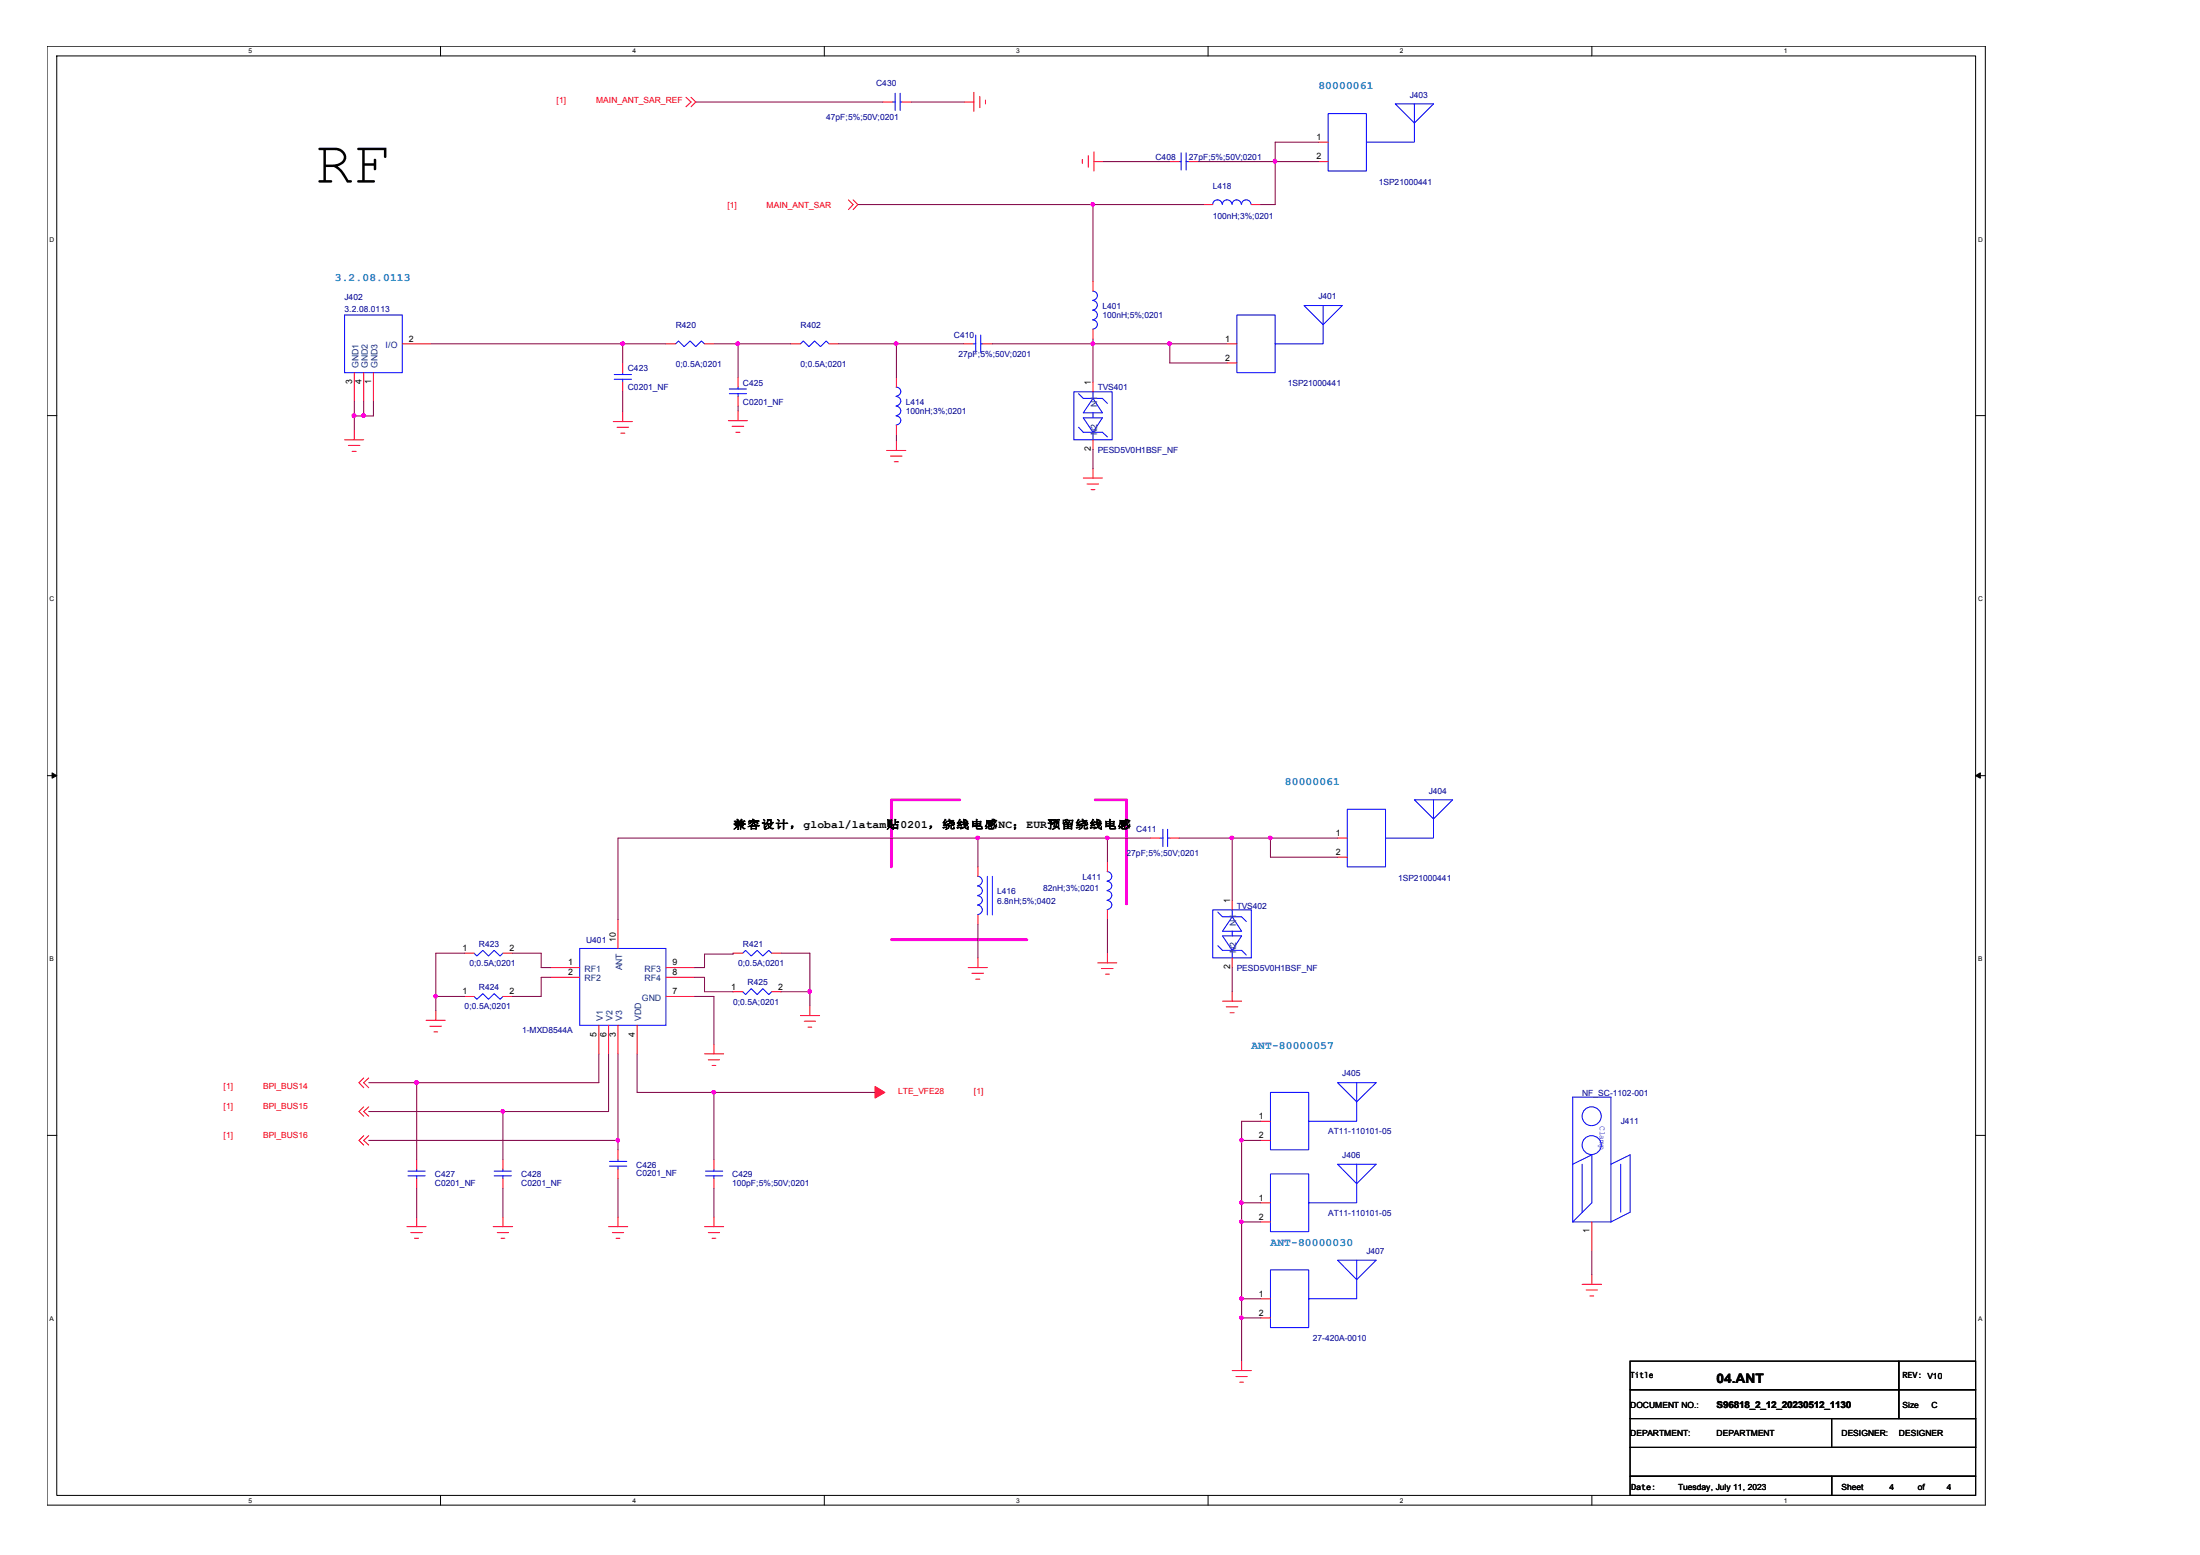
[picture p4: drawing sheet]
<svg xmlns="http://www.w3.org/2000/svg" width="297mm" height="210mm" viewBox="0 0 297 210" stroke-linecap="round" stroke-linejoin="round" font-family="sans-serif">
<path d="M6.3 6.2h261.8v197h-261.7zM7.7 7.5h259v194.4h-259z" fill="none" stroke="#000" stroke-width=".14"/>
<g fill="#fff">
<path d="M33.6 6.4h.5v1h-.5z"/>
<path d="M33.6 202h.5v1h-.5z"/>
</g>
<path d="M59.5 6.2v1.3M59.5 201.9v1.3" fill="none" stroke="#000" stroke-width=".14"/>
<g fill="#fff">
<path d="M85.4 6.4h.5v1h-.5z"/>
<path d="M85.4 202h.5v1h-.5z"/>
</g>
<path d="M111.3 6.2v1.3M111.3 201.9v1.3" fill="none" stroke="#000" stroke-width=".14"/>
<g fill="#fff">
<path d="M137.2 6.4h.5v1h-.5z"/>
<path d="M137.2 202h.5v1h-.5z"/>
</g>
<path d="M163.1 6.2v1.3M163.1 201.9v1.3" fill="none" stroke="#000" stroke-width=".14"/>
<g fill="#fff">
<path d="M189 6.4h.5v1h-.5z"/>
<path d="M189 202h.5v1h-.5z"/>
</g>
<path d="M214.9 6.2v1.3M214.9 201.9v1.3" fill="none" stroke="#000" stroke-width=".14"/>
<g fill="#fff">
<path d="M240.8 6.4h.5v1h-.5z"/>
<path d="M240.8 202h.5v1h-.5z"/>
<path d="M6.7 31.8h.6v1h-.6z"/>
<path d="M267.1 31.8h.6v1h-.6z"/>
<path d="M6.7 80.4h.6v1h-.6z"/>
<path d="M267.1 80.4h.6v1h-.6z"/>
</g>
<path d="M6.3 56.1h1.4M266.7 56.1h1.4" fill="none" stroke="#000" stroke-width=".14"/>
<g fill="#fff">
<path d="M6.7 129h.6v1h-.6z"/>
<path d="M267.1 129h.6v1h-.6z"/>
</g>
<path d="M6.3 104.7h1.4M266.7 104.7h1.4" fill="none" stroke="#000" stroke-width=".14"/>
<path d="M7 104.3l.7 .4-.7 .3zM266.7 104.7l.7-.4v.7z" fill="#000" stroke="#000" stroke-width=".14"/>
<g fill="#fff">
<path d="M6.7 177.5h.5v1h-.5z"/>
<path d="M267.1 177.5h.5v1h-.5z"/>
</g>
<path d="M6.3 153.3h1.4M266.7 153.3h1.4M220.1 183.7h36.3v3.9h-36.3zM220.1 187.6h36.3v3.9h-36.3zM220.1 199.3h27.2v2.6h-27.2zM220.1 195.4h46.6v3.9h-46.6zM220.1 191.5h46.6v3.9h-46.6zM247.3 199.3h19.4v2.6h-19.4zM247.3 191.5h19.4v3.9h-19.4zM256.4 183.7h10.3v3.9h-10.3zM256.4 187.6h10.3v3.9h-10.3z" fill="none" stroke="#000" stroke-width=".14"/>
<path d="M120.4 108h31.7v18.8h-31.7z" fill="none" stroke="#f0f" stroke-width=".38" stroke-dasharray="18.3 18.3"/>
<g fill="none" stroke="#f00" stroke-width=".14">
<path d="M92.6 13.1l.7 .7-.7 .6M93.3 13.1l.6 .7-.6 .6M119.2 13.8h1.3M121.8 13.8h1.3M130.2 13.8h1.3M131.5 12.5v2.5M132.3 13v1.5M133.1 13.5v.5M178 19.2h1.3M114.6 27l.6 .6-.6 .7M115.2 27l.6 .6-.6 .7M146.1 21.5v.6"/>
<path d="M146.9 21v1.6M147.6 38v1.3M147.7 20.5v2.6M147.7 21.8h1.3M157.9 21.8h1.3M160.5 21.8h1.3M162.5 27.6h1.2M169 27.6h1.2M178 21.8h1.3M46.5 59.4h2.6M47.8 58.1v1.3M47.8 50.3v3.9"/>
<path d="M49.1 50.3v3.9M50.4 50.3v3.9M54.3 46.4h3.9M82.8 56.9h2.6M83.3 57.7h1.6M83.8 58.5h.6M84.1 55.6v1.3M84.1 49v1.3M84.1 51.6v1.3M89.9 46.4h1.3M95.1 46.4h1.3M98.3 56.8h2.6"/>
<path d="M98.8 57.5h1.6M99.4 58.3h.5M99.7 55.5v1.3M99.7 50.9v1.4M99.7 53.5v1.3M106.8 46.4h1.3M111.9 46.4h1.3M121 59.5v1.3M121 50.9v1.4M121 57.4v1.3M130.1 46.4h1.3M132.7 46.4h1.3"/>
<path d="M147.6 44.5v1.3M147.6 51.6v1.3M147.6 59.4v1.3M165.7 46.4h1.3M165.7 49h1.3M47 60.1h1.6M47.5 60.9h.6M119.7 60.8h2.6M120.2 61.6h1.6M120.7 62.3h.6M146.3 64.5h2.5M146.8 65.3h1.5"/>
<path d="M147.3 66.1h.5M147.6 63.3v1.2M132 117v1.3M149.5 116.3v1.4M155.3 113.1h1.3M157.9 113.1h1.3M180.6 113.1h1.3M180.6 115.7h1.3M57.5 137.7h2.6M58 138.5h1.6M58.6 139.3h.5M58.8 136.5v1.2"/>
<path d="M62.7 134.5h1.3M62.7 128.7h1.3M67.9 134.5h1.3M67.9 128.7h1.3M74.4 130.6h3.9M74.4 131.9h3.9M80.9 138.4v3.9M82.2 138.4v3.9M83.4 138.4v3.9M83.4 124.1v3.9M86 138.4v3.9M89.9 134.5h3.9"/>
<path d="M89.9 131.9h3.9M89.9 130.6h3.9M99 133.9h1.3M99 128.7h1.3M104.2 133.9h1.3M104.2 128.7h1.3M108.1 137.1h2.6M108.6 137.9h1.5M109.1 138.7h.5M109.3 135.8v1.3M130.7 130.6h2.6M131.2 131.4h1.6"/>
<path d="M131.7 132.2h.6M132 129.3v1.3M132 123.5v1.3M148.2 130h2.6M148.7 130.7h1.6M149.3 131.5h.5M149.5 128.7v1.3M149.5 122.8v1.3M165.1 135.1h2.5M165.6 135.9h1.5M166.1 136.7h.5M166.4 133.9v1.2"/>
<path d="M166.4 121.6v1.2M166.4 129.3v1.3M49.1 145.5l-.6 .6 .6 .7M49.1 149.4l-.6 .6 .6 .7M49.1 153.3l-.6 .6 .6 .7M49.8 145.5l-.7 .6 .7 .7M49.8 149.4l-.7 .6 .7 .7M49.8 153.3l-.7 .6 .7 .7M56.3 156.5v1.3M56.3 159.1v1.3M67.9 156.5v1.3M67.9 159.1v1.3"/>
<path d="M83.4 155.2v1.3M83.4 157.8v1.3M95.1 142.3h2.6M95.6 143.1h1.6M96.1 143.8h.5M96.4 141v1.3M96.4 156.5v1.3M96.4 159.1v1.3M170.2 151.4h1.3M170.2 153.9h1.3M54.9 165.6h2.6M55.5 166.4h1.5"/>
<path d="M56 167.1h.5M56.3 164.3v1.3M66.6 165.6h2.6M67.1 166.4h1.6M67.6 167.1h.6M67.9 164.3v1.3M82.2 165.6h2.6M82.7 166.4h1.5M83.2 167.1h.5M83.4 164.3v1.3M95.1 165.6h2.6M95.6 166.4h1.6"/>
<path d="M96.1 167.1h.5M96.4 164.3v1.3M170.2 162.4h1.3M170.2 164.9h1.3M170.2 175.3h1.3M170.2 177.9h1.3M213.6 173.4h2.6M214.2 174.1h1.5M214.7 174.9h.5M214.9 172.1v1.3M214.9 164.9v3.9M166.4 185h2.6"/>
<path d="M166.9 185.8h1.5M167.4 186.6h.5M167.6 183.7v1.3"/>
</g>
<path d="M118.2 146.7l1.3 .8-1.3 .7z" fill-rule="evenodd" fill="#f00" stroke="#f00" stroke-width=".14"/>
<g fill="none" stroke="#00f" stroke-width=".14">
<path d="M120.5 13.8h.4M120.9 12.6v2.3M121.5 12.6v2.3M121.5 13.8h.3M179.3 19.2h.1M188.4 14h5.1l-2.5 2.6zM191 14v5.2h-6.5v-3.9h-5.2v7.8h5.2v-3.9M147.5 39.3a.61 .61 0 0 1 .7 .6 .61 .61 0 0 1-.7 .6M159.2 21.8h.3M159.5 20.6v2.4M160.1 20.6v2.4M160.1 21.8h.4"/>
<path d="M165 27.6a.64 .64 0 0 0-.6-.6 .64 .64 0 0 0-.7 .6M166.3 27.6a.64 .64 0 0 0-.6-.6 .64 .64 0 0 0-.6 .6M167.6 27.6a.61 .61 0 0 0-.6-.6 .61 .61 0 0 0-.6 .6M168.9 27.6a.64 .64 0 0 0-.6-.6 .64 .64 0 0 0-.7 .6M46.5 42.5h7.8v7.8h-7.8zM82.9 51.2h2.4M82.9 50.6h2.4M84.1 50.3v.3M84.1 51.2v.4M91.2 46.4l.4-.4 .8 .8 .8-.8 .7 .8 .8-.8 .4 .4M98.5 53.1h2.3M98.5 52.5h2.3"/>
<path d="M99.7 52.3v.2M99.7 53.1v.4M108.1 46.4l.4-.4 .7 .8 .8-.8 .8 .8 .7-.8 .4 .4M121 52.3a.61 .61 0 0 1 .6 .6 .61 .61 0 0 1-.6 .6M121 53.5a.64 .64 0 0 1 .6 .7 .64 .64 0 0 1-.6 .6M121 54.8a.64 .64 0 0 1 .6 .7 .64 .64 0 0 1-.6 .6M121 56.1a.61 .61 0 0 1 .6 .7 .61 .61 0 0 1-.6 .6M131.4 46.4h.3M131.7 45.2v2.4M132.4 45.2v2.4M132.4 46.4h.3M145 52.9h5.2v6.5h-5.2z"/>
<path d="M145.6 57.7l.7 .6h2.5l.7 .7M145.6 53.1l.7 .7h2.5l.7 .7M146.3 56.4h2.5l-1.2 1.9zM147.5 40.6a.64 .64 0 0 1 .7 .6 .64 .64 0 0 1-.7 .6M147.5 41.9a.64 .64 0 0 1 .7 .6 .64 .64 0 0 1-.7 .7M147.5 43.2a.61 .61 0 0 1 .7 .6 .61 .61 0 0 1-.7 .6M147.6 58.3v1.1M147.6 55.7v.7M147.6 52.9v.9l1.2 1.9h-2.5l1.3-1.9M167 46.4h.1M176.1 41.2h5.1l-2.6 2.6zM178.6 41.2v5.2h-6.4v-3.9h-5.2v7.8h5.2v-3.9"/>
<path d="M132 118.3a.64 .64 0 0 1 .6 .6 .64 .64 0 0 1-.6 .7M132 119.6a.64 .64 0 0 1 .6 .6 .64 .64 0 0 1-.6 .7M133.3 118.3v5.2M134 118.3v5.2M149.5 117.7a.63 .63 0 0 1 .6 .6 .63 .63 0 0 1-.6 .6M149.5 119a.61 .61 0 0 1 .6 .6 .61 .61 0 0 1-.6 .6M156.6 113.1h.4M157 111.9v2.4M157.6 113.1h.3M157.6 111.9v2.4M181.9 113.1h.1M191 108h5.1l-2.6 2.5z"/>
<path d="M193.5 108v5.1h-6.4v-3.9h-5.2v7.8h5.2v-3.9M64 134.5l.4 .4 .8-.8 .8 .8 .7-.8 .8 .8 .4-.4M64 128.7l.4 .3 .8-.7 .8 .7 .7-.7 .8 .7 .4-.3M78.3 128h11.6v10.4h-11.6zM100.3 133.9l.4 .4 .7-.9 .8 .9 .8-.9 .8 .9 .4-.4M100.3 128.7l.4-.4 .7 .7 .8-.7 .8 .7 .8-.7 .4 .4M132 120.9a.61 .61 0 0 1 .6 .6 .61 .61 0 0 1-.6 .6M132 122.2a.64 .64 0 0 1 .6 .6 .64 .64 0 0 1-.6 .7M149.5 120.2a.64 .64 0 0 1 .6 .7 .64 .64 0 0 1-.6 .6M149.5 121.6a.61 .61 0 0 1 .6 .6 .61 .61 0 0 1-.6 .6M163.7 122.8h5.3v6.5h-5.3zM164.4 127.6l.7 .7h2.5l.7 .6"/>
<path d="M164.4 123.1l.7 .7h2.5l.7 .6M165.1 126.3h2.5l-1.2 2zM166.4 128.3v1M166.4 125.7v.6M166.4 122.8v1l1.2 1.9h-2.5l1.3-1.9M55.1 158.7h2.3M55.1 158.1h2.3M56.3 157.8v.3M56.3 158.7v.4M66.7 158.7h2.3M66.7 158.1h2.3M67.9 157.8v.3"/>
<path d="M67.9 158.7v.4M82.3 157.4h2.3M82.3 156.8h2.3M83.4 156.5v.3M83.4 157.4v.4M95.2 158.7h2.4M95.2 158.1h2.4M96.4 157.8v.3M96.4 158.7v.4M171.5 151.4h.1M180.6 146.1h5.2l-2.6 2.6zM180.6 157.2h5.2l-2.6 2.6z"/>
<path d="M183.2 146.1v5.3h-6.5v-3.9h-5.2v7.7h5.2v-3.8M183.2 157.2v5.2h-6.5v-3.9h-5.2v7.8h5.2v-3.9M212.3 157.2l2.6-1.3v6.5l-2.6 2.5M213.6 157.2v6.4M217.5 157.2l2.6-1.3v7.7l-2.6 1.3M218.8 157.2v6.4M171.5 162.4h.1M171.5 175.3h.1M180.6 170.1h5.2l-2.6 2.6zM183.2 170.1v5.2h-6.5v-3.9h-5.2v7.8h5.2v-3.9M212.3 164.9v-16.8h5.2v16.8M212.3 164.9h5.2"/>
<circle cx="214.9" cy="150.7" r="1.28"/>
<circle cx="214.9" cy="154.6" r="1.28"/>
</g>
<g fill="none" stroke="#800040" stroke-width=".14">
<path d="M93.9 13.8h25.3M123.1 13.8h7.1M178 19.2h-5.8v2.6M115.8 27.6h31.8M147.6 27.6v10.4M147.6 27.6h14.9M149 21.8h8.9M161.8 21.8h10.4M172.2 21.8h5.8M172.2 21.8v5.8h-2M47.8 56.1h1.3M47.8 54.2v1.9"/>
<path d="M47.8 56.1v2M49.1 54.2v1.9M50.4 54.2v1.9h-1.3M58.2 46.4h25.9M84.1 46.4h5.8M84.1 52.9v2.7M84.1 46.4v2.6M96.4 46.4h3.3M99.7 54.8v.7M99.7 46.4v4.5M99.7 46.4h7.1M113.2 46.4h7.8"/>
<path d="M121 58.7v.8M121 46.4v4.5M121 46.4h9.1M134 46.4h13.6M147.6 45.8v.6M147.6 46.4v5.2M147.6 46.4h10.3M157.9 46.4h7.8M157.9 46.4v2.6h7.8M147.6 60.7v2.6M132 113.1h17.5M132 113.1v3.9"/>
<path d="M132 113.1h-48.6v11M149.5 113.1v3.2M149.5 113.1h5.8M159.2 113.1h7.2M166.4 113.1v8.5M166.4 113.1h5.1M180.6 113.1h-9.1v2.6h9.1M58.8 134.5h3.9M58.8 134.5v2M62.7 128.7h-3.9v5.8M69.2 128.7h3.9v1.9h1.3M74.4 131.9h-1.3v2.6h-3.9"/>
<path d="M93.8 134.5h2.6v6.5M93.8 131.9h1.3v2h3.9M99 128.7v.1h-3.9v1.8h-1.3M105.5 133.9h3.8M105.5 128.7h3.8v5.2M109.3 133.9v1.9M132 124.8v4.5M149.5 124.1v4.6M166.4 130.6v3.3M49.8 146.1h6.5M49.8 150h18.1M49.8 153.9h33.6"/>
<path d="M56.3 146.1v10.4M67.9 150v6.5M80.9 142.3v3.8h-24.6M82.2 142.3v7.7h-14.3M83.4 142.3v11.6M83.4 153.9v1.3M83.4 159.1v5.2M86 142.3v5.2h10.4M96.4 147.5v9M96.4 147.5h21.8M167.6 153.9h2.6M167.6 153.9v8.5"/>
<path d="M170.2 151.4h-2.6v2.5M56.3 160.4v3.9M67.9 160.4v3.9M96.4 160.4v3.9M167.6 162.4h2.6M167.6 164.9h2.6M167.6 175.3h2.6M167.6 177.9h2.6M167.6 162.4v2.5M167.6 164.9v10.4M167.6 175.3v2.6M167.6 177.9v5.8"/>
<path d="M214.9 168.8v3.3"/>
</g>
<g fill="#f0f" stroke="#f0f" stroke-width=".14">
<path d="M167.4 162.2h.4l.1 .1-.1 .2-.2 .1-.2-.1z" fill-rule="evenodd"/>
<path d="M167.4 153.7h.4l.1 .2-.1 .2h-.2h-.2z" fill-rule="evenodd"/>
<path d="M167.4 175.1h.4l.1 .2-.1 .1-.2 .1-.2-.1z" fill-rule="evenodd"/>
<path d="M167.4 164.7h.4l.1 .2-.1 .2-.2 .1-.2-.1z" fill-rule="evenodd"/>
<path d="M167.4 177.7h.4l.1 .2-.1 .1-.2 .1-.2-.1z" fill-rule="evenodd"/>
<path d="M147.4 27.4h.3l.1 .2-.1 .1-.2 .1-.1-.1z" fill-rule="evenodd"/>
<path d="M172 21.6l.1-.1 .2 .1v.3l-.2 .1-.1-.1z" fill-rule="evenodd"/>
<path d="M149.3 112.9h.4v.2v.2h-.2h-.2z" fill-rule="evenodd"/>
<path d="M147.4 46.2h.3l.1 .2-.1 .1-.2 .1-.1-.1z" fill-rule="evenodd"/>
<path d="M58.6 134.3h.4l.1 .2-.1 .1-.2 .1-.2-.1z" fill-rule="evenodd"/>
<path d="M109.2 133.6h.1l.2 .1v.3l-.2 .1-.1-.1z" fill-rule="evenodd"/>
<path d="M96.2 147.3h.3l.1 .1-.1 .2-.1 .1-.2-.1z" fill-rule="evenodd"/>
<path d="M67.7 149.8h.3l.1 .2-.1 .2-.1 .1-.2-.1z" fill-rule="evenodd"/>
<path d="M83.2 153.7h.4l.1 .2-.1 .2h-.2h-.2z" fill-rule="evenodd"/>
<path d="M171.3 112.9h.4v.2v.2h-.2h-.2z" fill-rule="evenodd"/>
<path d="M48.9 55.9h.2l.2 .1-.1 .3-.1 .1-.2-.1z" fill-rule="evenodd"/>
<path d="M167.4 162.2h.4l.1 .1-.1 .2-.2 .1-.2-.1z" fill-rule="evenodd"/>
<path d="M167.4 153.7h.4l.1 .2-.1 .2h-.2h-.2z" fill-rule="evenodd"/>
<path d="M167.4 175.1h.4l.1 .2-.1 .1-.2 .1-.2-.1z" fill-rule="evenodd"/>
<path d="M167.4 164.7h.4l.1 .2-.1 .2-.2 .1-.2-.1z" fill-rule="evenodd"/>
<path d="M167.4 177.7h.4l.1 .2-.1 .1-.2 .1-.2-.1z" fill-rule="evenodd"/>
<path d="M147.4 27.4h.3l.1 .2-.1 .1-.2 .1-.1-.1z" fill-rule="evenodd"/>
<path d="M172 21.6l.1-.1 .2 .1v.3l-.2 .1-.1-.1z" fill-rule="evenodd"/>
<path d="M149.3 112.9h.4v.2v.2h-.2h-.2z" fill-rule="evenodd"/>
<path d="M147.4 46.2h.3l.1 .2-.1 .1-.2 .1-.1-.1z" fill-rule="evenodd"/>
<path d="M58.6 134.3h.4l.1 .2-.1 .1-.2 .1-.2-.1z" fill-rule="evenodd"/>
<path d="M109.2 133.6h.1l.2 .1v.3l-.2 .1-.1-.1z" fill-rule="evenodd"/>
<path d="M96.2 147.3h.3l.1 .1-.1 .2-.1 .1-.2-.1z" fill-rule="evenodd"/>
<path d="M67.7 149.8h.3l.1 .2-.1 .2-.1 .1-.2-.1z" fill-rule="evenodd"/>
<path d="M83.2 153.7h.4l.1 .2-.1 .2h-.2h-.2z" fill-rule="evenodd"/>
<path d="M171.3 112.9h.4v.2v.2h-.2h-.2z" fill-rule="evenodd"/>
<path d="M48.9 55.9h.2l.2 .1-.1 .3-.1 .1-.2-.1z" fill-rule="evenodd"/>
<circle cx="84.1" cy="46.4" r=".25"/>
<circle cx="99.6" cy="46.4" r=".25"/>
<circle cx="121" cy="46.4" r=".25"/>
<circle cx="132" cy="113.1" r=".25"/>
<circle cx="56.2" cy="146.1" r=".25"/>
<circle cx="166.3" cy="113.1" r=".25"/>
<circle cx="157.9" cy="46.4" r=".25"/>
<circle cx="47.8" cy="56.1" r=".26"/>
</g>
<text font-size="8.3" x="42.6" y="24.7">RF</text>
<text font-size="1.8" x="231.8" y="186.7">04.ANT</text>
<g font-size="1.5" fill="#0080bf">
<text x="178" y="12.1">80000061</text>
<text x="45.2" y="38">3.2.08.0113</text>
<text x="173.5" y="106">80000061</text>
<text x="169" y="141.6">ANT-80000057</text>
<text x="171.5" y="168.2">ANT-80000030</text>
</g>
<text font-size="1.5" x="99" y="111.8">兼容设计，global/latam贴0201，绕线电感NC；EUR预留绕线电感</text>
<text font-size="1.3" x="231.8" y="190.1">S96818_2_12_20230512_1130</text>
<g font-size="1.2">
<text x="177.8" y="18.9">1</text>
<text x="177.8" y="21.5">2</text>
<text x="55.2" y="46.1">2</text>
<text x="165.4" y="46.1">1</text>
<text x="47.5" y="51.8" transform="rotate(-90 47.5 51.8)">3</text>
<text x="48.8" y="51.8" transform="rotate(-90 48.8 51.8)">4</text>
<text x="50.1" y="51.8" transform="rotate(-90 50.1 51.8)">1</text>
<text x="147.3" y="52" transform="rotate(-90 147.3 52)">1</text>
<text x="165.4" y="48.7">2</text>
<text x="147.3" y="60.9" transform="rotate(-90 147.3 60.9)">2</text>
<text x="180.3" y="112.8">1</text>
<text x="180.3" y="115.4">2</text>
<text x="166.1" y="121.9" transform="rotate(-90 166.1 121.9)">1</text>
<text x="62.4" y="128.4">1</text>
<text x="68.8" y="128.4">2</text>
<text x="76.7" y="130.3">1</text>
<text x="76.7" y="131.6">2</text>
<text x="83.1" y="127.1" transform="rotate(-90 83.1 127.1)">10</text>
<text x="90.8" y="131.6">8</text>
<text x="90.8" y="130.3">9</text>
<text x="166.1" y="130.8" transform="rotate(-90 166.1 130.8)">2</text>
<text x="62.4" y="134.2">1</text>
<text x="68.8" y="134.2">2</text>
<text x="90.8" y="134.2">7</text>
<text x="98.7" y="133.6">1</text>
<text x="105.1" y="133.6">2</text>
<text x="80.6" y="139.9" transform="rotate(-90 80.6 139.9)">5</text>
<text x="81.9" y="139.9" transform="rotate(-90 81.9 139.9)">6</text>
<text x="83.1" y="139.9" transform="rotate(-90 83.1 139.9)">3</text>
<text x="85.7" y="139.9" transform="rotate(-90 85.7 139.9)">4</text>
<text x="170" y="151.1">1</text>
<text x="170" y="153.6">2</text>
<text x="170" y="162.1">1</text>
<text x="170" y="164.6">2</text>
<text x="214.6" y="166.5" transform="rotate(-90 214.6 166.5)">1</text>
<text x="170" y="175">1</text>
<text x="170" y="177.6">2</text>
</g>
<g font-size="1.2" fill="#004080">
<text x="52.1" y="47">I/O</text>
<text x="48.4" y="49.7" transform="rotate(-90 48.4 49.7)">GND1</text>
<text x="49.7" y="49.7" transform="rotate(-90 49.7 49.7)">GND2</text>
<text x="51" y="49.7" transform="rotate(-90 51 49.7)">GND3</text>
<text x="148.1" y="58.7" transform="rotate(-90 148.1 58.7)">N2</text>
<text x="148.1" y="55" transform="rotate(-90 148.1 55)">N1</text>
<text x="166.9" y="124.9" transform="rotate(-90 166.9 124.9)">N1</text>
<text x="78.9" y="131.2">RF1</text>
<text x="84" y="131" transform="rotate(-90 84 131)">ANT</text>
<text x="87" y="131.2">RF3</text>
<text x="166.9" y="128.7" transform="rotate(-90 166.9 128.7)">N2</text>
<text x="78.9" y="132.5">RF2</text>
<text x="81.4" y="137.8" transform="rotate(-90 81.4 137.8)">V1</text>
<text x="82.7" y="137.8" transform="rotate(-90 82.7 137.8)">V2</text>
<text x="84" y="137.8" transform="rotate(-90 84 137.8)">V3</text>
<text x="86.6" y="137.8" transform="rotate(-90 86.6 137.8)">VDD</text>
<text x="86.7" y="135.1">GND</text>
<text x="87" y="132.5">RF4</text>
</g>
<g font-size="1.1" fill="#000080">
<text x="118.3" y="11.6">C430</text>
<text x="111.5" y="16.1">47pF;5%;50V;0201</text>
<text x="190.3" y="13.2">J403</text>
<text x="156" y="21.6">C408</text>
<text x="160.5" y="21.6">27pF;5%;50V;0201</text>
<text x="163.7" y="25.5">L418</text>
<text x="163.7" y="29.5">100nH;3%;0201</text>
<text x="186.2" y="25">1SP21000441</text>
<text x="46.5" y="40.5">J402</text>
<text x="148.8" y="41.7">L401</text>
<text x="178" y="40.4">J401</text>
<text x="46.5" y="42.1">3.2.08.0113</text>
<text x="91.2" y="44.3">R420</text>
<text x="108.1" y="44.3">R402</text>
<text x="128.8" y="45.6">C410</text>
<text x="148.8" y="43">100nH;5%;0201</text>
<text x="84.8" y="50.1">C423</text>
<text x="84.8" y="52.7">C0201_NF</text>
<text x="91.2" y="49.6">0;0.5A;0201</text>
<text x="100.3" y="52">C425</text>
<text x="108.1" y="49.6">0;0.5A;0201</text>
<text x="129.4" y="48.1">27pF;5%;50V;0201</text>
<text x="148.2" y="52.7">TVS401</text>
<text x="173.9" y="52.2">1SP21000441</text>
<text x="100.3" y="54.6">C0201_NF</text>
<text x="122.3" y="54.6">L414</text>
<text x="122.3" y="55.9">100nH;3%;0201</text>
<text x="148.2" y="61.1">PESD5V0H1BSF_NF</text>
<text x="192.9" y="107.1">J404</text>
<text x="153.4" y="112.3">C411</text>
<text x="146.1" y="118.8">L411</text>
<text x="152.1" y="115.5">27pF;5%;50V;0201</text>
<text x="188.8" y="118.9">1SP21000441</text>
<text x="134.6" y="120.7">L416</text>
<text x="134.6" y="122">6.8nH;5%;0402</text>
<text x="140.8" y="120.3">82nH;3%;0201</text>
<text x="167" y="122.7">TVS402</text>
<text x="63.4" y="130.4">0;0.5A;0201</text>
<text x="64.6" y="127.8">R423</text>
<text x="79.2" y="127.3">U401</text>
<text x="99.7" y="130.4">0;0.5A;0201</text>
<text x="100.3" y="127.8">R421</text>
<text x="167" y="131.1">PESD5V0H1BSF_NF</text>
<text x="62.7" y="136.2">0;0.5A;0201</text>
<text x="64.6" y="133.7">R424</text>
<text x="99" y="135.6">0;0.5A;0201</text>
<text x="100.9" y="133">R425</text>
<text x="70.5" y="139.5">1-MXD8544A</text>
<text x="181.2" y="145.3">J405</text>
<text x="213.6" y="147.9">NF_SC-1102-001</text>
<text x="179.3" y="153.1">AT11-110101-05</text>
<text x="218.8" y="151.8">J411</text>
<text x="58.7" y="158.9">C427</text>
<text x="58.7" y="160.1">C0201_NF</text>
<text x="70.4" y="158.9">C428</text>
<text x="70.4" y="160.1">C0201_NF</text>
<text x="85.9" y="157.6">C426</text>
<text x="85.9" y="158.8">C0201_NF</text>
<text x="98.8" y="158.9">C429</text>
<text x="98.8" y="160.1">100pF;5%;50V;0201</text>
<text x="181.2" y="156.3">J406</text>
<text x="179.3" y="164.1">AT11-110101-05</text>
<text x="184.5" y="169.3">J407</text>
<text x="177.2" y="181.1">27-420A-0010</text>
</g>
<g font-size="1.1" fill="#f00">
<text x="75.1" y="13.9">[1]</text>
<text x="80.5" y="13.9">MAIN_ANT_SAR_REF</text>
<text x="98.2" y="28.1">[1]</text>
<text x="103.5" y="28.1">MAIN_ANT_SAR</text>
<text x="30.2" y="147">[1]</text>
<text x="30.2" y="149.7">[1]</text>
<text x="35.5" y="147">BPI_BUS14</text>
<text x="35.5" y="149.7">BPI_BUS15</text>
<text x="121.3" y="147.6">LTE_VFE28</text>
<text x="131.5" y="147.6">[1]</text>
<text x="30.2" y="153.6">[1]</text>
<text x="35.5" y="153.6">BPI_BUS16</text>
</g>
<text font-size="1.1" fill="#00f" x="216" y="152" transform="rotate(90 216 152)">Clamp</text>
<g font-size="1.1">
<text x="220.1" y="186.1">Title</text>
<text x="220.1" y="190">DOCUMENT NO.:</text>
<text x="256.9" y="190">Size</text>
<text x="256.9" y="186.1">REV: V10</text>
<text x="260.8" y="190">C</text>
<text x="220.1" y="193.9">DEPARTMENT:</text>
<text x="231.8" y="193.9">DEPARTMENT</text>
<text x="248.6" y="193.9">DESIGNER:</text>
<text x="256.4" y="193.9">DESIGNER</text>
<text x="220.2" y="201.1">Date:</text>
<text x="226.6" y="201.1">Tuesday, July 11, 2023</text>
<text x="248.6" y="201.1">Sheet</text>
<text x="255.1" y="201.1">4</text>
<text x="259" y="201.1">of</text>
<text x="262.8" y="201.1">4</text>
</g>
<g font-size=".9">
<text x="33.6" y="7.2">5</text>
<text x="85.4" y="7.2">4</text>
<text x="137.2" y="7.2">3</text>
<text x="189" y="7.2">2</text>
<text x="240.8" y="7.2">1</text>
<text x="6.7" y="32.6">D</text>
<text x="267.1" y="32.6">D</text>
<text x="6.7" y="81.2">C</text>
<text x="267.1" y="81.2">C</text>
<text x="6.7" y="129.8">B</text>
<text x="267.1" y="129.8">B</text>
<text x="6.7" y="178.3">A</text>
<text x="267.1" y="178.3">A</text>
<text x="33.6" y="202.8">5</text>
<text x="85.4" y="202.8">4</text>
<text x="137.2" y="202.8">3</text>
<text x="189" y="202.8">2</text>
<text x="240.8" y="202.8">1</text>
</g>
</svg>
